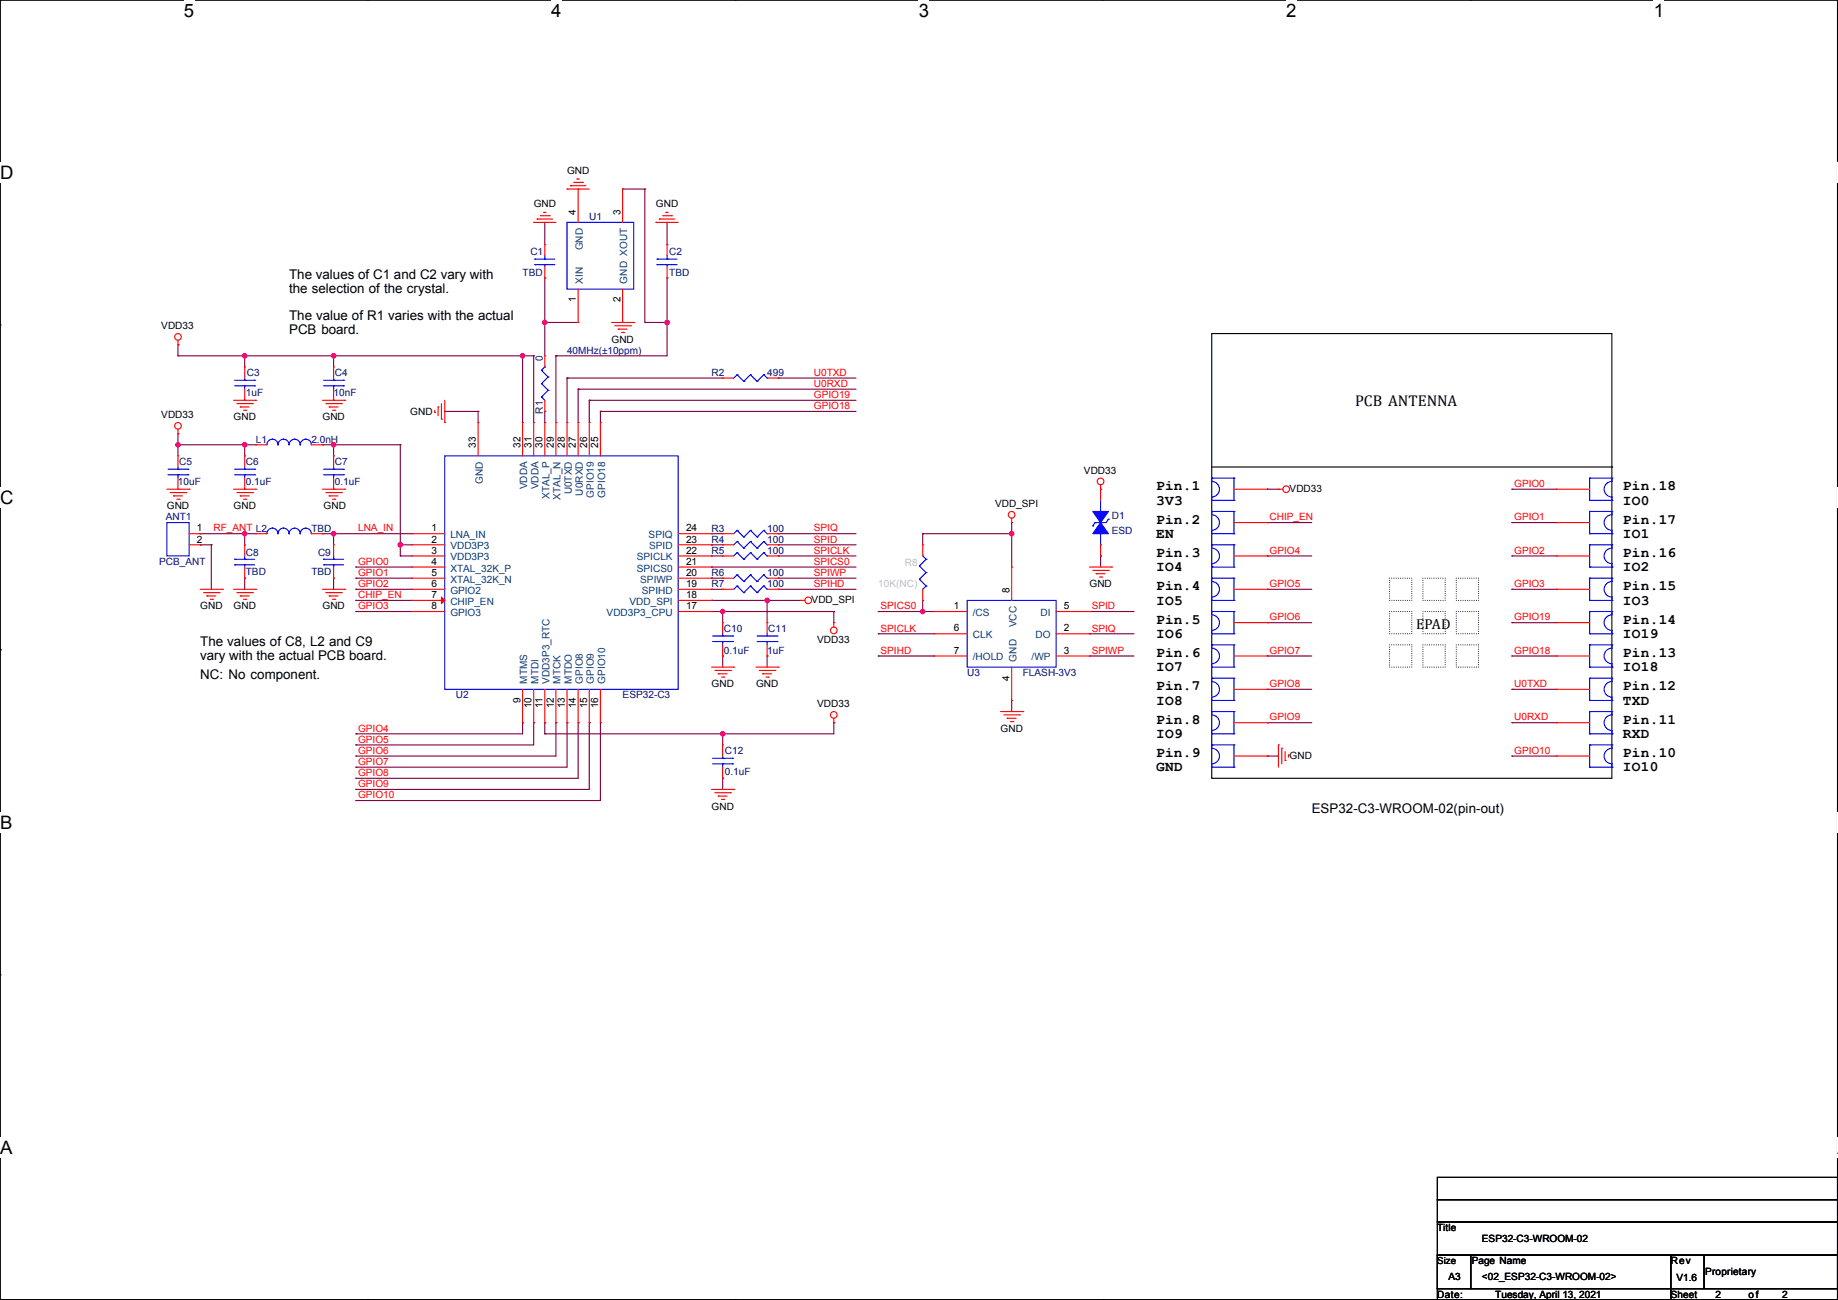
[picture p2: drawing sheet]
<svg xmlns="http://www.w3.org/2000/svg" width="420mm" height="297mm" viewBox="0 0 420 297" stroke-linecap="round" stroke-linejoin="round" font-family="sans-serif">
<path d="M0 0h419.9v296.9h-419.9z" fill="none" stroke="#000" stroke-width=".25"/>
<g fill="#fff">
<path d="M42 0h2.4v4.7h-2.4z"/>
<path d="M42 296.9l2.4 .1z"/>
</g>
<path d="M84 0h.1M84 296.9h.1" fill="none" stroke="#000" stroke-width=".25"/>
<g fill="#fff">
<path d="M126 0h2.3v4.7h-2.3z"/>
<path d="M126 296.9l2.3 .1z"/>
</g>
<path d="M168 0h.1M168 296.9h.1" fill="none" stroke="#000" stroke-width=".25"/>
<g fill="#fff">
<path d="M210 0h2.3v4.7h-2.3z"/>
<path d="M210 296.9l2.3 .1z"/>
</g>
<path d="M251.9 0h.1M251.9 296.9h.1" fill="none" stroke="#000" stroke-width=".25"/>
<g fill="#fff">
<path d="M293.9 0h2.4v4.7h-2.4z"/>
<path d="M293.9 296.9l2.4 .1z"/>
</g>
<path d="M335.9 0h.1M335.9 296.9h.1" fill="none" stroke="#000" stroke-width=".25"/>
<g fill="#fff">
<path d="M377.9 0h2.3v4.7h-2.3z"/>
<path d="M377.9 296.9l2.3 .1z"/>
<path d="M0 37.1h3.1v4.8h-3.1z"/>
<path d="M419.9 37.1h.1v4.8h-.1z"/>
<path d="M0 111.4h3.1v4.7h-3.1z"/>
<path d="M419.9 111.4h.1v4.7h-.1z"/>
</g>
<path d="M0 74.2h.1M419.9 74.2h.1" fill="none" stroke="#000" stroke-width=".25"/>
<g fill="#fff">
<path d="M0 185.6h2.9v4.7h-2.9z"/>
<path d="M419.9 185.6h.1v4.7h-.1z"/>
</g>
<path d="M0 148.5h.1M419.9 148.5h.1" fill="none" stroke="#000" stroke-width=".25"/>
<g fill="#fff">
<path d="M0 259.8h2.9v4.8h-2.9z"/>
<path d="M419.9 259.8h.1v4.8h-.1z"/>
</g>
<g fill="none" stroke="#000" stroke-width=".25">
<path d="M276.9 76.2h91.4v101.6h-91.4zM276.9 106.7h91.4M368.3 106.7h.1M0 222.7h.1M419.9 222.7h.1M328.5 274.1h91.4v5.1h-91.4zM328.5 279.2h91.4v7.6h-91.4zM328.5 269h91.4v5.1h-91.4zM328.5 286.8h7.6v7.6h-7.6zM328.5 294.4h53.3v2.5h-53.3zM328.5 286.8h91.4v7.6h-91.4zM336.1 286.8h45.7v7.6h-45.7z"/>
<path d="M381.8 286.8h7.6v7.6h-7.6zM381.8 294.4h38.1v2.5h-38.1zM389.4 286.8h30.5v7.6h-30.5z"/>
</g>
<path d="M317.5 132.1h5.1v5.1h-5.1zM317.5 139.7h5.1v5.1h-5.1zM325.2 132.1h5v5.1h-5zM325.2 139.7h5v5.1h-5zM332.8 139.7h5.1v5.1h-5.1zM332.8 132.1h5.1v5.1h-5.1zM317.5 147.3h5.1v5.1h-5.1zM325.2 147.3h5v5.1h-5zM332.8 147.3h5.1v5.1h-5.1z" fill="none" stroke="#000" stroke-width=".25" stroke-dasharray="0 .5"/>
<g fill="none" stroke="#800040" stroke-width=".25">
<path d="M124.5 50.8h.1M124.5 50.8v5.1M142.3 43.2h.1M142.3 43.2h5.1M147.4 43.2h.1M147.4 43.2v30.5M152.4 50.8h.1M152.4 50.8v5.1M40.7 78.8h.1M40.7 78.8v2.5M124.5 63.5h.1M124.5 73.7h.1"/>
<path d="M124.5 63.5v17.8M124.5 73.7h7.6M147.4 73.7h.1M147.4 73.7h5M152.4 63.5h.1M152.4 73.7h.1M152.4 63.5v17.8h-25.4M40.7 99.1h.1M40.7 81.3h.1M40.7 99.1v5.1M40.7 81.3h81.3M55.9 81.3h.1"/>
<path d="M55.9 81.3v2.5M76.2 81.3h.1M76.2 81.3v2.5M101.6 94h.1M101.6 94h7.7M109.3 94h.1M109.3 94v2.5M119.4 81.3h.1M119.4 81.3v15.2M122 81.3h.1M122 81.3v15.2M124.5 94h.1"/>
<path d="M124.5 94v2.5M127 81.3h.1M127 81.3v15.2M129.6 86.4h.1M129.6 86.4v10.1M129.6 86.4h35.5M132.1 88.9h.1M132.1 88.9v7.6M132.1 88.9h63.5M134.7 91.5h.1M134.7 91.5h60.9M134.7 91.5v5"/>
<path d="M137.2 94h.1M137.2 94h58.4M137.2 94v2.5M177.8 86.4h.1M177.8 86.4h17.8M40.7 101.6h.1M40.7 101.6h17.8M55.9 101.6h.1M55.9 101.6v2.6M73.7 101.6h.1M73.7 101.6h17.8M76.2 101.6h.1"/>
<path d="M76.2 101.6v2.6M91.5 101.6h.1M91.5 101.6v25.4M231.2 119.4h.1M231.2 119.4v10.2M289.6 119.4h.1M289.6 111.8h.1M289.6 119.4h10.2M289.6 111.8h2.5M345.5 111.8h.1M345.5 119.4h.1M345.5 119.4h10.1"/>
<path d="M345.5 111.8h10.1M45.8 121.9h.1M45.8 124.5h.1M45.8 124.5h2.5M45.8 121.9h12.7M48.3 124.5h.1M48.3 124.5v10.1M55.9 132.1h.1M55.9 121.9h.1M55.9 121.9v2.6M55.9 132.1v2.5M73.7 121.9h.1"/>
<path d="M73.7 121.9h20.3M76.2 121.9h.1M76.2 132.1h.1M76.2 121.9v2.6M76.2 132.1v2.5M81.3 137.2h.1M81.3 129.6h.1M81.3 132.1h.1M81.3 134.6h.1M81.3 139.7h.1M81.3 137.2h12.7M81.3 129.6h12.7"/>
<path d="M81.3 132.1h12.7M81.3 134.6h12.7M81.3 139.7h12.7M91.5 124.5h.1M91.5 127h.1M91.5 124.5h2.5M91.5 127h2.5M162.6 137.2h.1M162.6 134.6h.1M162.6 132.1h.1M162.6 129.6h.1M162.6 127h.1"/>
<path d="M162.6 121.9h.1M162.6 124.5h.1M162.6 139.7h.1M162.6 124.5h2.5M162.6 137.2h20.3M162.6 121.9h2.5M162.6 129.6h33M162.6 132.1h2.5M162.6 134.6h2.5M162.6 127h2.5M162.6 139.7h27.9M165.1 139.7h.1"/>
<path d="M165.1 139.7v2.6M175.3 137.2h.1M175.3 137.2v5.1M177.8 124.5h.1M177.8 121.9h.1M177.8 127h.1M177.8 132.1h.1M177.8 134.6h.1M177.8 124.5h17.8M177.8 121.9h17.8M177.8 132.1h17.8M177.8 134.6h17.8"/>
<path d="M177.8 127h17.8M190.5 139.7h.1M190.5 139.7v2.6M200.7 139.7h.1M200.7 139.7h12.7M210.9 121.9h.1M210.9 137.2h.1M210.9 139.7h.1M210.9 121.9h20.3M210.9 121.9v2.6M210.9 137.2v2.5M231.2 121.9h.1"/>
<path d="M249 139.7h.1M249 139.7h10.1M251.5 127h.1M251.5 127v2.6M289.6 127h.1M289.6 134.6h.1M289.6 134.6h10.2M289.6 127h10.2M345.5 134.6h.1M345.5 127h.1M345.5 134.6h10.1M345.5 127h10.1"/>
<path d="M165.1 149.9h.1M165.1 149.9v2.5M175.3 149.9h.1M175.3 149.9v2.5M200.7 144.8h.1M200.7 149.9h.1M200.7 149.9h12.7M200.7 144.8h12.7M249 149.9h.1M249 144.8h.1M249 149.9h10.1M249 144.8h10.1"/>
<path d="M289.6 142.3h.1M289.6 149.9h.1M289.6 157.5h.1M289.6 142.3h10.2M289.6 149.9h10.2M289.6 157.5h10.2M345.5 149.9h.1M345.5 142.3h.1M345.5 157.5h.1M345.5 142.3h10.1M345.5 149.9h10.1M345.5 157.5h10.1"/>
<path d="M81.3 167.7h.1M81.3 170.2h.1M81.3 172.7h.1M81.3 175.3h.1M81.3 177.8h.1M119.4 165.1h.1M119.4 165.1v2.6h-38.1M122 165.1h.1M122 165.1v5.1h-40.7M124.5 165.1h.1M124.5 167.7h.1M124.5 165.1v2.6"/>
<path d="M127 165.1h.1M127 165.1v7.6h-45.7M129.6 165.1h.1M129.6 165.1v10.2h-48.3M132.1 165.1h.1M132.1 165.1v12.7h-50.8M134.7 165.1h.1M134.7 165.1v15.3h-53.4M137.2 165.1h.1M137.2 165.1v17.8h-55.9M165.1 167.7h.1M165.1 177.8h.1"/>
<path d="M165.1 167.7v2.5M165.1 177.8v2.6M190.5 165.1h.1M190.5 165.1v2.6h-66M231.2 160h.1M231.2 160v2.6M289.6 165.1h.1M289.6 172.7h.1M289.6 172.7h2.5M289.6 165.1h10.2M345.5 165.1h.1M345.5 172.7h.1"/>
<path d="M345.5 172.7h10.1M345.5 165.1h10.1M81.3 180.4h.1M81.3 182.9h.1"/>
</g>
<g fill="#f0f" stroke="#f0f" stroke-width=".25">
<circle cx="91.5" cy="124.5" r=".5"/>
<circle cx="55.9" cy="81.3" r=".5"/>
<circle cx="165.1" cy="167.6" r=".5"/>
<circle cx="76.2" cy="121.9" r=".5"/>
<circle cx="175.3" cy="137.2" r=".5"/>
<circle cx="55.9" cy="101.6" r=".5"/>
<circle cx="40.7" cy="101.6" r=".5"/>
<circle cx="165.1" cy="139.7" r=".5"/>
<circle cx="55.9" cy="121.9" r=".5"/>
<circle cx="210.8" cy="139.7" r=".5"/>
<circle cx="231.2" cy="121.9" r=".5"/>
<circle cx="124.5" cy="73.7" r=".5"/>
<circle cx="152.4" cy="73.7" r=".5"/>
<circle cx="119.4" cy="81.3" r=".5"/>
<circle cx="76.2" cy="81.3" r=".5"/>
<circle cx="76.2" cy="101.6" r=".5"/>
</g>
<g fill="none" stroke="#f00" stroke-width=".25">
<path d="M122 50.8h.1M122 50.8h5M122.7 50h.1M122.7 50h3.6M123.5 49.3h2M124.2 48.5h.1M124.2 48.5h.5M124.5 55.9h.1M124.5 55.9v2.5M125.5 49.3h.1M129.6 43.2h.1M129.6 43.2h5.1"/>
<path d="M130.3 42.4h.1M130.3 42.4h3.6M131.1 41.7h2M131.9 40.9h.1M131.9 40.9h.5M132.1 43.2h.1M132.1 43.2v7.6M133.1 41.7h.1M142.3 43.2h.1M142.3 43.2v7.6M149.9 50.8h.1M149.9 50.8h5.1"/>
<path d="M150.7 50h.1M150.7 50h3.5M151.4 49.3h2M152.2 48.5h.1M152.2 48.5h.5M152.4 55.9h.1M152.4 55.9v2.5M153.4 49.3h.1M40.7 78.8h.1M40.7 77.7v1.1M124.5 63.5h.1M124.5 61v2.5"/>
<path d="M132.1 73.7h.1M132.1 66.1v7.6M139.7 73.7h5.1M140.5 74.4h3.5M141.3 75.2h.1M141.3 75.2h2M142 76h.5M142.3 73.7h.1M142.3 66.1v7.6M142.5 76h.1M144 74.4h.1M144.8 73.7h.1"/>
<path d="M152.4 63.5h.1M152.4 61v2.5M40.7 99.1h.1M40.7 98.1v1M53.4 91.5h5.1M54.1 92.2h3.6M54.9 93h.1M54.9 93h2M55.7 93.7h.5M55.9 83.8h.1M55.9 91.5h.1M55.9 83.8v2.6"/>
<path d="M55.9 88.9v2.6M56.2 93.7h.1M57.7 92.2h.1M58.5 91.5h.1M73.7 91.5h5.1M74.5 92.2h3.5M75.2 93h.1M75.2 93h2M76 93.7h.5M76.2 83.8h.1M76.2 91.5h.1M76.2 83.8v2.6"/>
<path d="M76.2 88.9v2.6M76.5 93.7h.1M78 92.2h.1M78.8 91.5h.1M99.3 94.2h.1M99.3 93.7v.5M100.1 93h.1M100.1 93v2M100.9 95.8h.1M100.9 92.2v3.6M101.6 96.5h.1M101.6 91.5v5"/>
<path d="M109.3 96.5h.1M109.3 96.5v7.7M119.4 96.5h.1M119.4 96.5v7.7M122 96.5h.1M122 96.5v7.7M124.5 94h.1M124.5 81.3h.1M124.5 96.5h.1M124.5 81.3v2.5M124.5 91.5v2.5M124.5 96.5v7.7"/>
<path d="M127 96.5h.1M127 96.5v7.7M129.6 96.5h.1M129.6 96.5v7.7M132.1 96.5h.1M132.1 96.5v7.7M134.7 96.5h.1M134.7 96.5v7.7M137.2 96.5h.1M137.2 96.5v7.7M165.1 86.4h.1M165.1 86.4h2.6"/>
<path d="M175.3 86.4h2.5M177.8 86.4h.1M38.1 111.8h5.1M38.9 112.5h3.5M39.7 113.3h.1M39.7 113.3h2M40.4 114.1h.5M40.7 104.2h.1M40.7 111.8h.1M40.7 104.2v2.5M40.7 109.2v2.6M40.9 114.1h.1"/>
<path d="M42.4 112.5h.1M43.2 111.8h.1M53.4 111.8h5.1M54.1 112.5h3.6M54.9 113.3h.1M54.9 113.3h2M55.7 114.1h.5M55.9 104.2h.1M55.9 111.8h.1M55.9 104.2v2.5M55.9 109.2v2.6M56.2 114.1h.1"/>
<path d="M57.7 112.5h.1M58.5 111.8h.1M58.5 101.6h.1M58.5 101.6h2.5M71.2 101.6h2.5M73.7 101.6h.1M73.7 111.8h5.1M74.5 112.5h3.5M75.2 113.3h.1M75.2 113.3h2M76 114.1h.5M76.2 104.2h.1"/>
<path d="M76.2 111.8h.1M76.2 104.2v2.5M76.2 109.2v2.6M76.5 114.1h.1M78 112.5h.1M78.8 111.8h.1M231.2 119.4h.1M231.2 118.4v1M251.5 111.8h.1M251.5 110.8v3.5M282 111.8h7.6M282 119.4h7.6"/>
<path d="M289.6 111.8h.1M289.6 119.4h.1M292.1 111.8h.1M292.1 111.8h1M355.6 111.8h.1M355.6 119.4h.1M355.6 111.8h7.7M355.6 119.4h7.7M43.2 124.5h2.6M43.2 121.9h2.6M45.8 121.9h.1M45.8 124.5h.1"/>
<path d="M45.8 134.6h5M46.5 135.4h3.6M47.3 136.2h.1M47.3 136.2h2M48 136.9h.5M48.5 136.9h.1M50.1 135.4h.1M50.8 134.6h.1M53.4 134.6h5.1M54.1 135.4h3.6M54.9 136.2h.1M54.9 136.2h2"/>
<path d="M55.7 136.9h.5M55.9 132.1h.1M55.9 124.5h.1M55.9 124.5v2.5M55.9 129.6v2.5M56.2 136.9h.1M57.7 135.4h.1M58.5 134.6h.1M58.5 121.9h.1M58.5 121.9h2.5M71.2 121.9h2.5M73.7 121.9h.1"/>
<path d="M73.7 134.6h5.1M74.5 135.4h3.5M75.2 136.2h.1M75.2 136.2h2M76 136.9h.5M76.2 132.1h.1M76.2 124.5h.1M76.2 124.5v2.5M76.2 129.6v2.5M76.5 136.9h.1M78 135.4h.1M78.8 134.6h.1"/>
<path d="M94 121.9h.1M94 124.5h.1M94 127h.1M94 129.6h.1M94 132.1h.1M94 134.6h.1M94 137.2h.1M94 139.7h.1M94 134.6h7.6M94 137.2h7.6M94 129.6h7.6M94 127h7.6"/>
<path d="M94 139.7h7.6M94 124.5h7.6M94 132.1h7.6M94 121.9h7.6M155 134.6h7.6M155 137.2h7.6M155 129.6h7.6M155 127h7.6M155 139.7h7.6M155 124.5h7.6M155 132.1h7.6M155 121.9h7.6"/>
<path d="M162.6 139.7h.1M162.6 137.2h.1M162.6 134.6h.1M162.6 132.1h.1M162.6 129.6h.1M162.6 127h.1M162.6 124.5h.1M162.6 121.9h.1M165.1 124.5h.1M165.1 134.6h.1M165.1 132.1h.1M165.1 127h.1"/>
<path d="M165.1 121.9h.1M165.1 134.6h2.6M165.1 127h2.6M165.1 124.5h2.6M165.1 132.1h2.6M165.1 121.9h2.6M175.3 134.6h2.5M175.3 127h2.5M175.3 124.5h2.5M175.3 132.1h2.5M175.3 121.9h2.5M177.8 124.5h.1"/>
<path d="M177.8 134.6h.1M177.8 132.1h.1M177.8 127h.1M177.8 121.9h.1M182.9 137.2h.1M182.9 137.2h1M210.9 137.2h.1M210.9 124.5h.1M210.9 124.5v2.5M210.9 134.6v2.6M213.4 139.7h.1M213.4 139.7h7.6"/>
<path d="M231.2 129.6h.1M231.2 129.6v7.6M241.3 139.7h7.7M249 139.7h.1M249 129.6h5M249.7 130.3h3.6M250.5 131.1h.1M250.5 131.1h2M251.2 131.8h.5M251.5 127h.1M251.5 124.5v2.5M251.7 131.8h.1"/>
<path d="M253.3 130.3h.1M254 129.6h.1M282 134.6h7.6M282 127h7.6M289.6 127h.1M289.6 134.6h.1M355.6 127h.1M355.6 134.6h.1M355.6 134.6h7.7M355.6 127h7.7M119.4 157.5v7.6M122 157.5v7.6"/>
<path d="M124.5 157.5v7.6M127 157.5v7.6M129.6 157.5v7.6M132.1 157.5v7.6M134.7 157.5v7.6M137.2 157.5v7.6M162.6 152.4h5.1M163.4 153.2h3.5M164.1 153.9h.1M164.1 153.9h2M164.9 154.7h.5M165.1 142.3h.1"/>
<path d="M165.1 149.9h.1M165.1 142.3v2.5M165.1 147.3v2.6M165.4 154.7h.1M166.9 153.2h.1M167.7 152.4h.1M172.8 152.4h5M173.5 153.2h3.6M174.3 153.9h.1M174.3 153.9h2M175 154.7h.5M175.3 142.3h.1"/>
<path d="M175.3 149.9h.1M175.3 142.3v2.5M175.3 147.3v2.6M175.5 154.7h.1M177.1 153.2h.1M177.8 152.4h.1M190.5 142.3h.1M190.5 142.3v1M213.4 144.8h.1M213.4 149.9h.1M213.4 149.9h7.6M213.4 144.8h7.6"/>
<path d="M231.2 152.4v7.6M241.3 149.9h7.7M241.3 144.8h7.7M249 144.8h.1M249 149.9h.1M282 149.9h7.6M282 142.3h7.6M282 157.5h7.6M289.6 149.9h.1M289.6 157.5h.1M289.6 142.3h.1M355.6 149.9h.1"/>
<path d="M355.6 142.3h.1M355.6 157.5h.1M355.6 149.9h7.7M355.6 142.3h7.7M355.6 157.5h7.7M119.4 165.1h.1M122 165.1h.1M124.5 165.1h.1M127 165.1h.1M129.6 165.1h.1M132.1 165.1h.1M134.7 165.1h.1"/>
<path d="M137.2 165.1h.1M165.1 170.2h.1M165.1 177.8h.1M165.1 170.2v2.5M165.1 175.3v2.5M190.5 165.1h.1M190.5 164.1v1M228.6 162.6h5.1M229.4 163.3h3.5M230.2 164.1h.1M230.2 164.1h2M230.9 164.9h.5"/>
<path d="M231.2 160h.1M231.4 164.9h.1M232.9 163.3h.1M233.7 162.6h.1M282 172.7h7.6M282 165.1h7.6M289.6 172.7h.1M289.6 165.1h.1M292.1 170.2h.1M292.1 170.2v5.1M292.9 171h.1M292.9 171v3.5"/>
<path d="M293.7 173.7h.1M293.7 171.7v2M294.4 172.5h.1M294.4 172.5v.5M355.6 172.7h.1M355.6 165.1h.1M355.6 172.7h7.7M355.6 165.1h7.7M162.6 180.4h5.1M163.4 181.1h3.5M164.1 181.9h.1M164.1 181.9h2"/>
<path d="M164.9 182.6h.5M165.4 182.6h.1M166.9 181.1h.1M167.7 180.4h.1"/>
<circle cx="40.7" cy="77" r=".76"/>
<circle cx="40.7" cy="97.3" r=".76"/>
<circle cx="231.2" cy="117.6" r=".76"/>
<circle cx="251.5" cy="110" r=".76"/>
<circle cx="293.9" cy="111.8" r=".76"/>
<circle cx="184.7" cy="137.2" r=".76"/>
<circle cx="190.5" cy="144" r=".76"/>
<circle cx="190.5" cy="163.3" r=".76"/>
</g>
<g fill="none" stroke="#00f" stroke-width=".25">
<path d="M122.2 59.2h.1M122.2 59.2h4.6M124.5 59.2h.1M124.5 58.4v.8M129.6 50.8h15.2v15.3h-15.2zM150.1 59.2h.1M150.1 59.2h4.6M152.4 59.2h.1M152.4 58.4v.8M122.2 60.5h.1M122.2 60.5h4.6M124.5 60.5h.1"/>
<path d="M124.5 60.5v.5M150.1 60.5h.1M150.1 60.5h4.6M152.4 60.5h.1M152.4 60.5v.5M53.6 88.1h4.6M53.6 86.9h4.6M55.9 86.9h.1M55.9 88.1h.1M55.9 86.4v.5M55.9 88.1v.8M58.2 88.1h.1"/>
<path d="M58.2 86.9h.1M73.9 88.1h4.6M73.9 86.9h4.6M76.2 86.9h.1M76.2 88.1h.1M76.2 86.4v.5M76.2 88.1v.8M78.5 88.1h.1M78.5 86.9h.1M123.7 90.7h.1M123.7 87.6h.1M123.7 84.6h.1"/>
<path d="M123.7 90.7l.8 .8M123.7 87.6l1.6 1.6M123.7 84.6l1.6 1.5M124.5 83.8h.1M124.5 83.8l-.8 .8M125.3 89.2h.1M125.3 86.1h.1M125.3 89.2l-1.6 1.5M125.3 86.1l-1.6 1.5M168.4 85.6h.1M168.4 85.6l-.7 .8M168.4 85.6l1.6 1.5"/>
<path d="M170 87.1h.1M171.5 85.6h.1M171.5 85.6l-1.5 1.5M171.5 85.6l1.5 1.5M173 87.1h.1M174.5 85.6h.1M174.5 85.6l-1.5 1.5M174.5 85.6l.8 .8M175.3 86.4h.1M38.1 119.4h5.1v7.6h-5.1zM38.4 108.5h4.6M38.4 107.2h4.6"/>
<path d="M40.7 107.2h.1M40.7 108.5h.1M40.7 106.7v.5M40.7 108.5v.7M43 108.5h.1M43 107.2h.1M53.6 108.5h4.6M53.6 107.2h4.6M55.9 107.2h.1M55.9 108.5h.1M55.9 106.7v.5M55.9 108.5v.7"/>
<path d="M58.2 108.5h.1M58.2 107.2h.1M61 101.6a1.27 1.27 0 0 1 1.3-1.3 1.26 1.26 0 0 1 1.2 1.3 1.27 1.27 0 0 1 1.3-1.3 1.26 1.26 0 0 1 1.3 1.3M66.1 101.6a1.27 1.27 0 0 1 1.3-1.3h-.1a1.26 1.26 0 0 1 1.3 1.3 1.27 1.27 0 0 1 1.3-1.3 1.26 1.26 0 0 1 1.2 1.3M73.9 108.5h4.6M73.9 107.2h4.6M76.2 107.2h.1M76.2 108.5h.1M76.2 106.7v.5M76.2 108.5v.7M78.5 108.5h.1M78.5 107.2h.1"/>
<path d="M101.6 104.2h53.4v53.3h-53.4zM250.2 119.4h.1M250.2 119.4l-.5 .8M251.5 116.9h.1M251.5 114.3v2.6M253.3 118.6h.1M253.3 118.6l-.5 .8h-2.6M276.9 109.2v.8a1.77 1.77 0 0 1 1.8 1.8 1.77 1.77 0 0 1-1.8 1.7M276.9 109.2h.1M276.9 114.3h.1M276.9 116.9v.7a1.77 1.77 0 0 1 1.8 1.8 1.77 1.77 0 0 1-1.8 1.8v.7M276.9 116.9h.1"/>
<path d="M276.9 113.5v.8M276.9 114.3h5.1M276.9 109.2h5.1M276.9 116.9h5.1M282 114.3h.1M282 109.2h.1M282 116.9h.1M282 109.2v5.1M282 116.9v5M363.3 109.2h.1M363.3 114.3h.1M363.3 116.9h.1"/>
<path d="M363.3 109.2v5.1M363.3 116.9v5M363.3 114.3h5M363.3 109.2h5M363.3 116.9h5M368.3 109.2v.8a1.77 1.77 0 0 0-1.7 1.8 1.77 1.77 0 0 0 1.7 1.7M368.3 114.3h.1M368.3 109.2h.1M368.3 116.9v.7a1.77 1.77 0 0 0-1.7 1.8 1.77 1.77 0 0 0 1.7 1.8v.7M368.3 116.9h.1M368.3 113.5v.8M53.6 127.8h.1"/>
<path d="M53.6 129h.1M53.6 127.8h4.6M53.6 129h4.6M55.9 129h.1M55.9 127.8h.1M55.9 127v.8M55.9 129v.6M61 121.9a1.27 1.27 0 0 1 1.3-1.2 1.26 1.26 0 0 1 1.2 1.2 1.27 1.27 0 0 1 1.3-1.2 1.26 1.26 0 0 1 1.3 1.2M66.1 121.9a1.27 1.27 0 0 1 1.3-1.2h-.1a1.26 1.26 0 0 1 1.3 1.2 1.27 1.27 0 0 1 1.3-1.2 1.26 1.26 0 0 1 1.2 1.2M73.9 127.8h.1M73.9 129h.1M73.9 127.8h4.6"/>
<path d="M73.9 129h4.6M76.2 129h.1M76.2 127.8h.1M76.2 127v.8M76.2 129v.6M168.4 123.7h.1M168.4 133.9h.1M168.4 131.3h.1M168.4 126.2h.1M168.4 121.2h.1M168.4 123.7l-.7 .8M168.4 123.7l1.6 1.5"/>
<path d="M168.4 133.9l-.7 .7M168.4 133.9l1.6 1.5M168.4 131.3l-.7 .8M168.4 131.3l1.6 1.6M168.4 126.2l-.7 .8M168.4 126.2l1.6 1.6M168.4 121.2l-.7 .7M168.4 121.2l1.6 1.5M170 125.2h.1M170 135.4h.1M170 132.9h.1M170 127.8h.1"/>
<path d="M170 122.7h.1M171.5 123.7h.1M171.5 133.9h.1M171.5 131.3h.1M171.5 126.2h.1M171.5 121.2h.1M171.5 123.7l-1.5 1.5M171.5 123.7l1.5 1.5M171.5 133.9l-1.5 1.5M171.5 133.9l1.5 1.5M171.5 131.3l-1.5 1.6M171.5 131.3l1.5 1.6"/>
<path d="M171.5 126.2l-1.5 1.6M171.5 126.2l1.5 1.6M171.5 121.2l-1.5 1.5M171.5 121.2l1.5 1.5M173 125.2h.1M173 135.4h.1M173 132.9h.1M173 127.8h.1M173 122.7h.1M174.5 123.7h.1M174.5 133.9h.1M174.5 131.3h.1"/>
<path d="M174.5 126.2h.1M174.5 121.2h.1M174.5 123.7l-1.5 1.5M174.5 123.7l.8 .8M174.5 133.9l-1.5 1.5M174.5 133.9l.8 .7M174.5 131.3l-1.5 1.6M174.5 131.3l.8 .8M174.5 126.2l-1.5 1.6M174.5 126.2l.8 .8M174.5 121.2l-1.5 1.5M174.5 121.2l.8 .7"/>
<path d="M175.3 124.5h.1M175.3 134.6h.1M175.3 132.1h.1M175.3 127h.1M175.3 121.9h.1M210.1 132.3h.1M210.1 129.3h.1M210.1 132.3l1.5 1.6M210.1 129.3l1.5 1.5M210.9 127h.1M210.9 127l.7 .8M211.6 133.9h.1"/>
<path d="M211.6 130.8h.1M211.6 127.8h.1M211.6 133.9l-.7 .7M211.6 130.8l-1.5 1.5M211.6 127.8l-1.5 1.5M221 137.2h20.3v15.2h-20.3zM249.7 120.2h.1M251.5 124.5h.1M251.5 121.9v2.6M276.9 124.5v.7a1.77 1.77 0 0 1 1.8 1.8 1.77 1.77 0 0 1-1.8 1.8v.8M276.9 124.5h.1M276.9 129.6h.1"/>
<path d="M276.9 132.1v.8a1.77 1.77 0 0 1 1.8 1.7 1.77 1.77 0 0 1-1.8 1.8v.8M276.9 132.1h.1M276.9 137.2h.1M276.9 139.7v.8a1.77 1.77 0 0 1 1.8 1.7 1.77 1.77 0 0 1-1.8 1.8v.8M276.9 139.7h.1M276.9 121.9h.1M276.9 129.6h5.1M276.9 124.5h5.1M276.9 139.7h5.1M276.9 137.2h5.1M276.9 132.1h5.1M276.9 121.9h5.1"/>
<path d="M282 129.6h.1M282 124.5h.1M282 137.2h.1M282 132.1h.1M282 139.7h.1M282 121.9h.1M282 124.5v5.1M282 132.1v5.1M282 139.7v5.1M363.3 139.7h.1M363.3 124.5h.1M363.3 129.6h.1"/>
<path d="M363.3 132.1h.1M363.3 137.2h.1M363.3 121.9h.1M363.3 124.5v5.1M363.3 132.1v5.1M363.3 139.7v5.1M363.3 129.6h5M363.3 124.5h5M363.3 139.7h5M363.3 137.2h5M363.3 132.1h5M363.3 121.9h5"/>
<path d="M368.3 139.7v.8a1.77 1.77 0 0 0-1.7 1.7 1.77 1.77 0 0 0 1.7 1.8v.8M368.3 139.7h.1M368.3 124.5v.7a1.77 1.77 0 0 0-1.7 1.8 1.77 1.77 0 0 0 1.7 1.8v.8M368.3 129.6h.1M368.3 124.5h.1M368.3 132.1v.8a1.77 1.77 0 0 0-1.7 1.7 1.77 1.77 0 0 0 1.7 1.8v.8M368.3 137.2h.1M368.3 132.1h.1M368.3 121.9h.1M162.8 146.6h4.6M162.8 145.3h4.6M165.1 145.3h.1"/>
<path d="M165.1 146.6h.1M165.1 144.8v.5M165.1 146.6v.7M167.4 146.6h.1M167.4 145.3h.1M173 146.6h4.6M173 145.3h4.6M175.3 145.3h.1M175.3 146.6h.1M175.3 144.8v.5M175.3 146.6v.7M177.6 146.6h.1"/>
<path d="M177.6 145.3h.1M276.9 147.3v.8a1.77 1.77 0 0 1 1.8 1.8 1.77 1.77 0 0 1-1.8 1.7M276.9 147.3h.1M276.9 152.4h.1M276.9 155v.7a1.77 1.77 0 0 1 1.8 1.8 1.77 1.77 0 0 1-1.8 1.8v.7M276.9 155h.1M276.9 144.8h.1M276.9 152.4h5.1M276.9 147.3h5.1M276.9 151.6v.8M276.9 144.8h5.1M276.9 155h5.1"/>
<path d="M282 152.4h.1M282 147.3h.1M282 155h.1M282 144.8h.1M282 147.3v5.1M282 155v5M363.3 147.3h.1M363.3 152.4h.1M363.3 144.8h.1M363.3 155h.1M363.3 147.3v5.1M363.3 155v5"/>
<path d="M363.3 152.4h5M363.3 147.3h5M363.3 144.8h5M363.3 155h5M368.3 147.3v.8a1.77 1.77 0 0 0-1.7 1.8 1.77 1.77 0 0 0 1.7 1.7M368.3 152.4h.1M368.3 147.3h.1M368.3 144.8h.1M368.3 155v.7a1.77 1.77 0 0 0-1.7 1.8 1.77 1.77 0 0 0 1.7 1.8v.7M368.3 155h.1M368.3 151.6v.8M162.8 174.5h4.6"/>
<path d="M162.8 173.2h4.6M165.1 173.2h.1M165.1 174.5h.1M165.1 172.7v.5M165.1 174.5v.8M167.4 174.5h.1M167.4 173.2h.1M276.9 170.2v.8a1.77 1.77 0 0 1 1.8 1.7 1.77 1.77 0 0 1-1.8 1.8v.8M276.9 170.2h.1M276.9 175.3h.1M276.9 160h.1M276.9 162.6v.7a1.77 1.77 0 0 1 1.8 1.8 1.77 1.77 0 0 1-1.8 1.8v.8"/>
<path d="M276.9 162.6h.1M276.9 167.7h.1M276.9 170.2h5.1M276.9 175.3h5.1M276.9 160h5.1M276.9 162.6h5.1M276.9 167.7h5.1M282 175.3h.1M282 170.2h.1M282 160h.1M282 167.7h.1M282 162.6h.1"/>
<path d="M282 162.6v5.1M282 170.2v5.1M363.3 170.2h.1M363.3 175.3h.1M363.3 160h.1M363.3 162.6h.1M363.3 167.7h.1M363.3 170.2h5M363.3 162.6v5.1M363.3 170.2v5.1M363.3 175.3h5M363.3 160h5"/>
<path d="M363.3 162.6h5M363.3 167.7h5M368.3 170.2v.8a1.77 1.77 0 0 0-1.7 1.7 1.77 1.77 0 0 0 1.7 1.8v.8M368.3 175.3h.1M368.3 170.2h.1M368.3 160h.1M368.3 162.6v.7a1.77 1.77 0 0 0-1.7 1.8 1.77 1.77 0 0 0 1.7 1.8v.8M368.3 167.7h.1M368.3 162.6h.1"/>
</g>
<g fill="#00f" stroke="#00f" stroke-width=".25">
<path d="M249.7 116.9h3.6l-1.8 2.5z" fill-rule="evenodd"/>
<path d="M251.5 119.4l1.8 2.5h-3.6z" fill-rule="evenodd"/>
</g>
<path d="M100.9 136.4l.7 .8-.7 .7z" fill="#f00" stroke="#f00" stroke-width=".25"/>
<g font-size="4.2">
<text x="42" y="3.8">5</text>
<text x="126" y="3.8">4</text>
<text x="209.9" y="3.8">3</text>
<text x="293.9" y="3.8">2</text>
<text x="377.9" y="3.8">1</text>
<text x="0" y="41">D</text>
<text x="0" y="115.2">C</text>
<text x="0" y="189.4">B</text>
<text x="0" y="263.7">A</text>
<text x="419.9" y="263.7">A</text>
</g>
<text font-size="3.6" x="309.6" y="92.8">PCB ANTENNA</text>
<g font-size="3.3">
<text x="264.2" y="112">Pin.1</text>
<text x="370.9" y="112">Pin.18</text>
<text x="264.2" y="119.6">Pin.2</text>
<text x="264.2" y="115.3">3V3</text>
<text x="370.9" y="115.3">IO0</text>
<text x="370.9" y="119.6">Pin.17</text>
<text x="264.2" y="122.9">EN</text>
<text x="370.9" y="122.9">IO1</text>
<text x="264.2" y="127.2">Pin.3</text>
<text x="264.2" y="130.5">IO4</text>
<text x="370.9" y="127.2">Pin.16</text>
<text x="370.9" y="130.5">IO2</text>
<text x="264.2" y="134.8">Pin.4</text>
<text x="370.9" y="134.8">Pin.15</text>
<text x="264.2" y="138.1">IO5</text>
<text x="264.2" y="142.5">Pin.5</text>
<text x="323.6" y="143.6">EPAD</text>
<text x="370.9" y="138.1">IO3</text>
<text x="370.9" y="142.5">Pin.14</text>
<text x="264.2" y="145.8">IO6</text>
<text x="370.9" y="145.8">IO19</text>
<text x="264.2" y="150.1">Pin.6</text>
<text x="264.2" y="153.4">IO7</text>
<text x="370.9" y="150.1">Pin.13</text>
<text x="370.9" y="153.4">IO18</text>
<text x="264.2" y="157.7">Pin.7</text>
<text x="264.2" y="161">IO8</text>
<text x="370.9" y="157.7">Pin.12</text>
<text x="370.9" y="161">TXD</text>
<text x="264.2" y="165.3">Pin.8</text>
<text x="370.9" y="165.3">Pin.11</text>
<text x="264.2" y="168.6">IO9</text>
<text x="264.2" y="172.9">Pin.9</text>
<text x="370.9" y="168.6">RXD</text>
<text x="370.9" y="172.9">Pin.10</text>
<text x="264.2" y="176.2">GND</text>
<text x="370.9" y="176.2">IO10</text>
</g>
<g font-size="3">
<text x="66.1" y="63.7">The values of C1 and C2 vary with</text>
<text x="66.1" y="66.9">the selection of the crystal.</text>
<text x="66.1" y="73.2">The value of R1 varies with the actual</text>
<text x="66.1" y="76.3">PCB board.</text>
<text x="45.8" y="147.6">The values of C8, L2 and C9</text>
<text x="45.8" y="150.7">vary with the actual PCB board.</text>
<text x="45.8" y="155.2">NC: No component.</text>
<text x="299.7" y="185.7">ESP32-C3-WROOM-02(pin-out)</text>
</g>
<g font-size="2.3">
<text x="129.6" y="39.7">GND</text>
<text x="122" y="47.3">GND</text>
<text x="149.9" y="47.3">GND</text>
<text x="131.6" y="49" transform="rotate(-90 131.6 49)">4</text>
<text x="141.8" y="49" transform="rotate(-90 141.8 49)">3</text>
<text x="131.6" y="69.1" transform="rotate(-90 131.6 69.1)">1</text>
<text x="141.8" y="69.1" transform="rotate(-90 141.8 69.1)">2</text>
<text x="36.9" y="75.2">VDD33</text>
<text x="139.7" y="78.3">GND</text>
<text x="36.9" y="95.5">VDD33</text>
<text x="93.8" y="94.8">GND</text>
<text x="53.4" y="96">GND</text>
<text x="73.7" y="96">GND</text>
<text x="108.7" y="102.4" transform="rotate(-90 108.7 102.4)">33</text>
<text x="118.9" y="102.4" transform="rotate(-90 118.9 102.4)">32</text>
<text x="121.4" y="102.4" transform="rotate(-90 121.4 102.4)">31</text>
<text x="124" y="102.4" transform="rotate(-90 124 102.4)">30</text>
<text x="126.5" y="102.4" transform="rotate(-90 126.5 102.4)">29</text>
<text x="129.1" y="102.4" transform="rotate(-90 129.1 102.4)">28</text>
<text x="131.6" y="102.4" transform="rotate(-90 131.6 102.4)">27</text>
<text x="134.1" y="102.4" transform="rotate(-90 134.1 102.4)">26</text>
<text x="136.7" y="102.4" transform="rotate(-90 136.7 102.4)">25</text>
<text x="247.7" y="108.2">VDD33</text>
<text x="294.7" y="112.3">VDD33</text>
<text x="38.1" y="116.4">GND</text>
<text x="53.4" y="116.4">GND</text>
<text x="74" y="116.4">GND</text>
<text x="227.4" y="115.9">VDD_SPI</text>
<text x="45" y="121.4">1</text>
<text x="45" y="124">2</text>
<text x="98.6" y="121.4">1</text>
<text x="98.6" y="124">2</text>
<text x="156.8" y="124">23</text>
<text x="156.8" y="121.4">24</text>
<text x="98.6" y="126.5">3</text>
<text x="98.6" y="129">4</text>
<text x="98.6" y="131.6">5</text>
<text x="156.8" y="131.6">20</text>
<text x="156.8" y="129">21</text>
<text x="156.8" y="126.5">22</text>
<text x="98.6" y="134.1">6</text>
<text x="98.6" y="136.7">7</text>
<text x="156.8" y="136.7">18</text>
<text x="156.8" y="134.1">19</text>
<text x="185.5" y="137.7">VDD_SPI</text>
<text x="230.7" y="135.4" transform="rotate(-90 230.7 135.4)">8</text>
<text x="249" y="134.1">GND</text>
<text x="45.8" y="139.2">GND</text>
<text x="53.4" y="139.2">GND</text>
<text x="73.7" y="139.2">GND</text>
<text x="98.6" y="139.2">8</text>
<text x="156.8" y="139.2">17</text>
<text x="218" y="139.2">1</text>
<text x="243.1" y="139.2">5</text>
<text x="186.7" y="146.8">VDD33</text>
<text x="218" y="144.3">6</text>
<text x="218" y="149.4">7</text>
<text x="243.1" y="144.3">2</text>
<text x="243.1" y="149.4">3</text>
<text x="230.7" y="155.5" transform="rotate(-90 230.7 155.5)">4</text>
<text x="118.9" y="160.5" transform="rotate(-90 118.9 160.5)">9</text>
<text x="121.4" y="161.8" transform="rotate(-90 121.4 161.8)">10</text>
<text x="124" y="161.8" transform="rotate(-90 124 161.8)">11</text>
<text x="126.5" y="161.8" transform="rotate(-90 126.5 161.8)">12</text>
<text x="129.1" y="161.8" transform="rotate(-90 129.1 161.8)">13</text>
<text x="131.6" y="161.8" transform="rotate(-90 131.6 161.8)">14</text>
<text x="134.1" y="161.8" transform="rotate(-90 134.1 161.8)">15</text>
<text x="136.7" y="161.8" transform="rotate(-90 136.7 161.8)">16</text>
<text x="162.6" y="157">GND</text>
<text x="172.8" y="157">GND</text>
<text x="186.7" y="161.6">VDD33</text>
<text x="228.6" y="167.2">GND</text>
<text x="294.7" y="173.5">GND</text>
<text x="162.6" y="184.9">GND</text>
<text x="328.4" y="281.2">Title</text>
<text x="338.6" y="283.8">ESP32-C3-WROOM-02</text>
<text x="331" y="292.4">A3</text>
<text x="336.3" y="288.8">Page Name</text>
<text x="338.6" y="292.4">&lt;02_ESP32-C3-WROOM-02&gt;</text>
<text x="381.8" y="288.8">Rev</text>
<text x="383.1" y="292.6">V1.6</text>
<text x="389.7" y="291.4">Proprietary</text>
<text x="328.4" y="296.4">Date:</text>
<text x="341.7" y="296.4">Tuesday, April 13, 2021</text>
<text x="381.8" y="296.4">Sheet</text>
<text x="392" y="296.4">2</text>
<text x="399.6" y="296.4">of</text>
<text x="407.2" y="296.4">2</text>
</g>
<g font-size="2.3" fill="#000080">
<text x="134.7" y="50.3">U1</text>
<text x="121.2" y="58.2">C1</text>
<text x="152.9" y="58.2">C2</text>
<text x="119.4" y="63">TBD</text>
<text x="152.9" y="63">TBD</text>
<text x="124.1" y="82.6" transform="rotate(-90 124.1 82.6)">0</text>
<text x="129.6" y="80.8">40MHz(±10ppm)</text>
<text x="56.4" y="85.9">C3</text>
<text x="76.5" y="85.9">C4</text>
<text x="162.6" y="85.9">R2</text>
<text x="175.3" y="85.9">499</text>
<text x="56.2" y="90.5">1uF</text>
<text x="76.2" y="90.5">10nF</text>
<text x="124.1" y="94.5" transform="rotate(-90 124.1 94.5)">R1</text>
<text x="58.5" y="101.1">L1</text>
<text x="71.2" y="101.1">2.0nH</text>
<text x="40.9" y="106.2">C5</text>
<text x="56.2" y="106.2">C6</text>
<text x="76.5" y="106.2">C7</text>
<text x="40.7" y="110.8">10uF</text>
<text x="56.2" y="110.8">0.1uF</text>
<text x="76.5" y="110.8">0.1uF</text>
<text x="37.9" y="118.9">ANT1</text>
<text x="254" y="118.7">D1</text>
<text x="71.2" y="121.4">TBD</text>
<text x="162.6" y="124">R4</text>
<text x="162.6" y="121.4">R3</text>
<text x="175.3" y="124">100</text>
<text x="175.3" y="121.4">100</text>
<text x="254" y="122">ESD</text>
<text x="36.4" y="129.1">PCB_ANT</text>
<text x="56.2" y="127">C8</text>
<text x="56.2" y="131.3">TBD</text>
<text x="71.2" y="131.3">TBD</text>
<text x="72.7" y="127">C9</text>
<text x="162.6" y="131.6">R6</text>
<text x="162.6" y="126.5">R5</text>
<text x="175.3" y="131.6">100</text>
<text x="175.3" y="126.5">100</text>
<text x="162.6" y="134.1">R7</text>
<text x="175.3" y="134.1">100</text>
<text x="165.4" y="144.3">C10</text>
<text x="165.4" y="149.4">0.1uF</text>
<text x="175.3" y="149.4">1uF</text>
<text x="175.6" y="144.3">C11</text>
<text x="221" y="154.5">U3</text>
<text x="233.7" y="154.5">FLASH-3V3</text>
<text x="104.2" y="159.5">U2</text>
<text x="142.3" y="159.5">ESP32-C3</text>
<text x="165.6" y="172.2">C12</text>
<text x="165.6" y="177.1">0.1uF</text>
</g>
<g font-size="2.3" fill="#004080">
<text x="133.2" y="57.2" transform="rotate(-90 133.2 57.2)">GND</text>
<text x="133.2" y="64.8" transform="rotate(-90 133.2 64.8)">XIN</text>
<text x="143.3" y="64.8" transform="rotate(-90 143.3 64.8)">GND XOUT</text>
<text x="110.3" y="110.5" transform="rotate(-90 110.3 110.5)">GND</text>
<text x="120.5" y="111.8" transform="rotate(-90 120.5 111.8)">VDDA</text>
<text x="123" y="111.8" transform="rotate(-90 123 111.8)">VDDA</text>
<text x="125.6" y="114" transform="rotate(-90 125.6 114)">XTAL_P</text>
<text x="130.6" y="113" transform="rotate(-90 130.6 113)">U0TXD</text>
<text x="133.2" y="113.2" transform="rotate(-90 133.2 113.2)">U0RXD</text>
<text x="135.7" y="113.7" transform="rotate(-90 135.7 113.7)">GPIO19</text>
<text x="138.3" y="113.7" transform="rotate(-90 138.3 113.7)">GPIO18</text>
<text x="128.1" y="114.1" transform="rotate(-90 128.1 114.1)">XTAL_N</text>
<text x="102.9" y="123">LNA_IN</text>
<text x="102.9" y="125.5">VDD3P3</text>
<text x="148.2" y="123">SPIQ</text>
<text x="148.3" y="125.5">SPID</text>
<text x="102.9" y="128">VDD3P3</text>
<text x="102.9" y="130.6">XTAL_32K_P</text>
<text x="145.5" y="130.6">SPICS0</text>
<text x="145.5" y="128">SPICLK</text>
<text x="102.9" y="133.1">XTAL_32K_N</text>
<text x="102.9" y="135.7">GPIO2</text>
<text x="146.3" y="133.1">SPIWP</text>
<text x="146.7" y="135.7">SPIHD</text>
<text x="102.9" y="138.2">CHIP_EN</text>
<text x="102.9" y="140.7">GPIO3</text>
<text x="138.6" y="140.7">VDD3P3_CPU</text>
<text x="143.9" y="138.2">VDD_SPI</text>
<text x="222.3" y="140.7">/CS</text>
<text x="232.2" y="143.3" transform="rotate(-90 232.2 143.3)">VCC</text>
<text x="237.8" y="140.7">DI</text>
<text x="222.3" y="145.8">CLK</text>
<text x="236.6" y="145.8">DO</text>
<text x="222.3" y="150.9">/HOLD</text>
<text x="232.2" y="151.1" transform="rotate(-90 232.2 151.1)">GND</text>
<text x="235.7" y="150.9">/WP</text>
<text x="120.5" y="156.2" transform="rotate(-90 120.5 156.2)">MTMS</text>
<text x="123" y="156.2" transform="rotate(-90 123 156.2)">MTDI</text>
<text x="125.6" y="156.2" transform="rotate(-90 125.6 156.2)">VDD3P3_RTC</text>
<text x="128.1" y="156.2" transform="rotate(-90 128.1 156.2)">MTCK</text>
<text x="130.6" y="156.2" transform="rotate(-90 130.6 156.2)">MTDO</text>
<text x="133.2" y="156.2" transform="rotate(-90 133.2 156.2)">GPIO8</text>
<text x="135.7" y="156.2" transform="rotate(-90 135.7 156.2)">GPIO9</text>
<text x="138.3" y="156.2" transform="rotate(-90 138.3 156.2)">GPIO10</text>
</g>
<g font-size="2.3" fill="#f00">
<text x="186" y="88.4">U0RXD</text>
<text x="186" y="85.9">U0TXD</text>
<text x="186" y="90.9">GPIO19</text>
<text x="186" y="93.5">GPIO18</text>
<text x="346" y="111.3">GPIO0</text>
<text x="290.1" y="118.8">CHIP_EN</text>
<text x="346" y="118.9">GPIO1</text>
<text x="48.8" y="121.3">RF_ANT L2</text>
<text x="81.8" y="121.3">LNA_IN</text>
<text x="186" y="124">SPID</text>
<text x="186" y="121.4">SPIQ</text>
<text x="81.8" y="129">GPIO0</text>
<text x="81.8" y="131.6">GPIO1</text>
<text x="186" y="129">SPICS0</text>
<text x="186" y="126.5">SPICLK</text>
<text x="186" y="131.6">SPIWP</text>
<text x="290.1" y="126.5">GPIO4</text>
<text x="346" y="126.5">GPIO2</text>
<text x="81.8" y="136.6">CHIP_EN</text>
<text x="81.8" y="134.1">GPIO2</text>
<text x="186" y="134.1">SPIHD</text>
<text x="290.1" y="134.1">GPIO5</text>
<text x="346" y="134.1">GPIO3</text>
<text x="81.8" y="139.2">GPIO3</text>
<text x="201.2" y="139.2">SPICS0</text>
<text x="249.5" y="139.2">SPID</text>
<text x="290.1" y="141.7">GPIO6</text>
<text x="346" y="141.7">GPIO19</text>
<text x="201.2" y="144.3">SPICLK</text>
<text x="201.2" y="149.4">SPIHD</text>
<text x="249.5" y="149.4">SPIWP</text>
<text x="249.5" y="144.3">SPIQ</text>
<text x="290.1" y="149.4">GPIO7</text>
<text x="346" y="149.4">GPIO18</text>
<text x="290.1" y="157">GPIO8</text>
<text x="346" y="157">U0TXD</text>
<text x="81.8" y="167.1">GPIO4</text>
<text x="290.1" y="164.6">GPIO9</text>
<text x="346" y="164.6">U0RXD</text>
<text x="81.8" y="169.7">GPIO5</text>
<text x="81.8" y="172.2">GPIO6</text>
<text x="346" y="172.2">GPIO10</text>
<text x="81.8" y="174.8">GPIO7</text>
<text x="81.8" y="177.3">GPIO8</text>
<text x="81.8" y="179.8">GPIO9</text>
<text x="81.8" y="182.4">GPIO10</text>
</g>
<g font-size="2.3" fill="#c0c0c0">
<text x="206.8" y="129.3">R8</text>
<text x="200.7" y="134.1">10K(NC)</text>
</g>
<text font-size="2.2" x="328.4" y="288.8">Size</text>
</svg>
